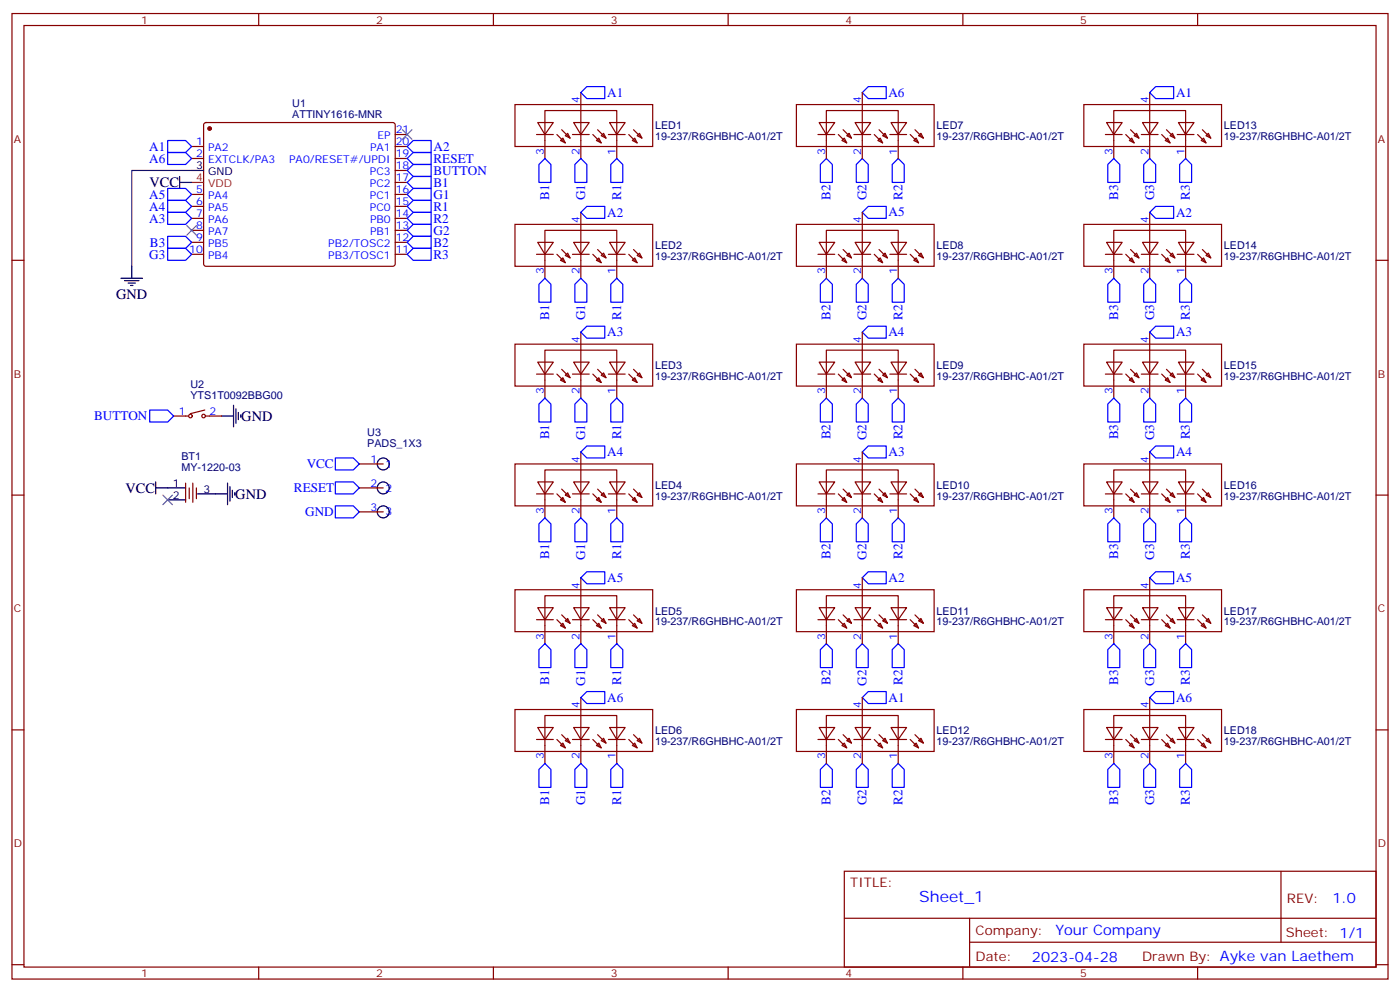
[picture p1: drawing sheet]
<svg xmlns="http://www.w3.org/2000/svg" width="412mm" height="292mm" viewBox="0 0 412 292" stroke-linecap="round" stroke-linejoin="round" font-family="sans-serif">
<g fill="none" stroke="#870000" stroke-width=".35">
<path d="M3.5 4h405.4v284.3h-405.4zM7.1 7.5h398.2v277.3h-398.2zM76.2 4v3.5M145.3 4v3.5M214.5 4v3.5M283.6 4v3.5M352.8 4v3.5M60.2 36.3l.5-.2h55l.5 .2 .2 .5v41.2l-.7 .4h-55.3l-.4-.7v-40.9zM116.4 39.6h3.5M151.7 30.8h40.6v12.3h-40.6zM158 39.6h5M158.4 36.1h4.6l-2.5 3.5z"/>
<path d="M164 39.6l2.5 2.5M165.5 38.2l2.4 2.5M167.2 39.3l.7 1.4-1.4-.7zM168.6 39.6h5M169 36.1h4.6l-2.5 3.5zM171.1 27.3v19.4M174.6 39.6l2.5 2.5M176 38.2l2.5 2.5M177.8 39.3l.7 1.4-1.4-.7zM179.2 39.6h4.9M179.6 36.1h4.5l-2.4 3.5zM185.2 39.6l2.5 2.5"/>
<path d="M186.6 38.2l2.5 2.5M187.7 40l.7-.7 .7 1.4zM234.6 30.8h40.6v12.3h-40.6zM240.9 39.6h5M241.3 36.1h4.6l-2.5 3.5zM246.9 39.6l2.5 2.5M248.4 38.2l2.4 2.5M250.1 39.3l.7 1.4-1.4-.7zM251.5 39.6h5M251.9 36.1h4.6l-2.5 3.5zM254 27.3v19.4M257.5 39.6l2.5 2.5"/>
<path d="M258.9 38.2l2.5 2.5M260 40l.7-.7 .7 1.4zM262.1 39.6h5M262.5 36.1h4.6l-2.5 3.5zM268.1 39.6l2.5 2.5M269.5 38.2l2.5 2.5M270.6 40l.7-.7 .7 1.4zM319.3 30.8h40.5v12.3h-40.5zM325.6 39.6h5M326 36.1h4.6l-2.5 3.5zM331.6 39.6l2.5 2.5M333 38.2l2.5 2.5"/>
<path d="M334.1 40l.7-.7 .7 1.4zM336.2 39.6h4.9M336.5 36.1h4.6l-2.4 3.5zM338.7 27.3v19.4M342.2 39.6l2.5 2.5M343.6 38.2l2.5 2.5M344.7 40l.7-.7 .7 1.4zM346.8 39.6h4.9M347.1 36.1h4.6l-2.5 3.5zM352.8 39.6l2.4 2.5M354.2 38.2l2.5 2.5M355.2 40l.8-.7 .7 1.4z"/>
<path d="M56.4 43.1h3.6M56.4 46.7h3.6M56.4 57.3h3.6M116.4 43.1h3.5M116.4 46.7h3.5M116.4 57.3h3.5M116.4 53.7h3.5M116.4 50.2h3.5M160.5 46.7v-14.1h21.2v14.1M165.1 41.4l.7-.7 .7 1.4zM175.7 41.4l.7-.7 .7 1.4zM186.3 41.4l.7-.7 .7 1.4z"/>
<path d="M243.4 46.7v-14.1h21.2v14.1M248 41.4l.7-.7 .7 1.4zM258.6 41.4l.7-.7 .7 1.4zM269.2 41.4l.7-.7 .7 1.4zM328.1 46.7v-14.1h21.1v14.1M333.4 40.7l.7 1.4-1.4-.7zM343.3 41.4l.7-.7 .7 1.4zM353.8 41.4l.7-.7 .7 1.4zM3.5 76.7h3.6M56.4 60.8h3.6M56.4 64.3h3.6M56.4 67.8h3.6"/>
<path d="M56.4 71.4h3.6M56.4 74.9h3.6M116.4 60.8h3.5M116.4 64.3h3.5M116.4 67.8h3.5M116.4 71.4h3.5M116.4 74.9h3.5M151.7 66.1h40.6v12.3h-40.6zM158 74.9h5M158.4 71.4h4.6l-2.5 3.5zM164 74.9l2.5 2.5M165.1 76.7l.7-.7 .7 1.4z"/>
<path d="M165.5 73.5l2.4 2.5M166.5 75.2l.7-.7 .7 1.5zM168.6 74.9h5M169 71.4h4.6l-2.5 3.5zM171.1 62.5v19.5M174.6 74.9l2.5 2.5M175.7 76.7l.7-.7 .7 1.4zM176 73.5l2.5 2.5M177.1 75.2l.7-.7 .7 1.5zM179.2 74.9h4.9M179.6 71.4h4.5l-2.4 3.5zM185.2 74.9l2.5 2.5"/>
<path d="M186.3 76.7l.7-.7 .7 1.4zM186.6 73.5l2.5 2.5M187.7 75.2l.7-.7 .7 1.5zM234.6 66.1h40.6v12.3h-40.6zM240.9 74.9h5M241.3 71.4h4.6l-2.5 3.5zM246.9 74.9l2.5 2.5M248 76.7l.7-.7 .7 1.4zM248.4 73.5l2.4 2.5M249.4 75.2l.7-.7 .7 1.5zM251.5 74.9h5M251.9 71.4h4.6l-2.5 3.5z"/>
<path d="M254 62.5v19.5M257.5 74.9l2.5 2.5M258.9 73.5l2.5 2.5M259.3 76l.7 1.4-1.4-.7zM260.7 74.5l.7 1.5-1.4-.8zM262.1 74.9h5M262.5 71.4h4.6l-2.5 3.5zM268.1 74.9l2.5 2.5M269.2 76.7l.7-.7 .7 1.4zM269.5 73.5l2.5 2.5M270.6 75.2l.7-.7 .7 1.5zM319.3 66.1h40.5v12.3h-40.5z"/>
<path d="M325.6 74.9h5M326 71.4h4.6l-2.5 3.5zM331.6 74.9l2.5 2.5M332.7 76.7l.7-.7 .7 1.4zM333 73.5l2.5 2.5M334.1 75.2l.7-.7 .7 1.5zM336.2 74.9h4.9M336.5 71.4h4.6l-2.4 3.5zM338.7 62.5v19.5M342.2 74.9l2.5 2.5M343.3 76.7l.7-.7 .7 1.4zM343.6 73.5l2.5 2.5"/>
<path d="M344.7 75.2l.7-.7 .7 1.5zM346.8 74.9h4.9M347.1 71.4h4.6l-2.5 3.5zM352.8 74.9l2.4 2.5M353.8 76.7l.7-.7 .7 1.4zM354.2 73.5l2.5 2.5M356 74.5l.7 1.5-1.5-.8zM405.3 76.7h3.6M160.5 82v-14.2h21.2v14.2M171.1 97.8v19.4M243.4 82v-14.2h21.2v14.2M254 97.8v19.4"/>
<path d="M328.1 82v-14.2h21.1v14.2M338.7 97.8v19.4M151.7 101.4h40.6v12.3h-40.6zM158 110.2h5M158.4 106.6h4.6l-2.5 3.6zM160.5 117.2v-14.1h21.2v14.1M164 110.2l2.5 2.4M165.1 111.9l.7-.7 .7 1.4zM165.5 108.8l2.4 2.4M166.5 110.5l.7-.7 .7 1.4zM168.6 110.2h5M169 106.6h4.6l-2.5 3.6z"/>
<path d="M174.6 110.2l2.5 2.4M175.7 111.9l.7-.7 .7 1.4zM176 108.8l2.5 2.4M177.1 110.5l.7-.7 .7 1.4zM179.2 110.2h4.9M179.6 106.6h4.5l-2.4 3.6zM185.2 110.2l2.5 2.4M186.3 111.9l.7-.7 .7 1.4zM186.6 108.8l2.5 2.4M187.7 110.5l.7-.7 .7 1.4zM234.6 101.4h40.6v12.3h-40.6zM240.9 110.2h5"/>
<path d="M241.3 106.6h4.6l-2.5 3.6zM243.4 117.2v-14.1h21.2v14.1M246.9 110.2l2.5 2.4M248 111.9l.7-.7 .7 1.4zM248.4 108.8l2.4 2.4M249.4 110.5l.7-.7 .7 1.4zM251.5 110.2h5M251.9 106.6h4.6l-2.5 3.6zM257.5 110.2l2.5 2.4M258.6 111.9l.7-.7 .7 1.4zM258.9 108.8l2.5 2.4M260 110.5l.7-.7 .7 1.4z"/>
<path d="M262.1 110.2h5M262.5 106.6h4.6l-2.5 3.6zM268.1 110.2l2.5 2.4M269.2 111.9l.7-.7 .7 1.4zM269.5 108.8l2.5 2.4M270.6 110.5l.7-.7 .7 1.4zM319.3 101.4h40.5v12.3h-40.5zM325.6 110.2h5M326 106.6h4.6l-2.5 3.6zM328.1 117.2v-14.1h21.1v14.1M331.6 110.2l2.5 2.4M333 108.8l2.5 2.4"/>
<path d="M333.4 111.2l.7 1.4-1.4-.7zM334.1 110.5l.7-.7 .7 1.4zM336.2 110.2h4.9M336.5 106.6h4.6l-2.4 3.6zM342.2 110.2l2.5 2.4M343.3 111.9l.7-.7 .7 1.4zM343.6 108.8l2.5 2.4M344.7 110.5l.7-.7 .7 1.4zM346.8 110.2h4.9M347.1 106.6h4.6l-2.5 3.6zM352.8 110.2l2.4 2.4M353.8 111.9l.7-.7 .7 1.4z"/>
<path d="M354.2 108.8l2.5 2.4M355.2 110.5l.8-.7 .7 1.4zM51.2 122.5h4.2M60.3 120.8l-4.2 1M60.7 122.5h4.6M105.8 136.6h7.1M151.7 136.6h40.6v12.4h-40.6zM171.1 133.1v19.4M234.6 136.6h40.6v12.4h-40.6zM254 133.1v19.4M319.3 136.6h40.5v12.4h-40.5zM338.7 133.1v19.4"/>
<path d="M3.5 145.8h3.6M54.7 142.3v5.6M55.7 143.7v3.2M56.8 142.3v5.6M57.9 143.7v3.2M105.8 143.7h7.1M105.8 150.7h7.1M158 145.5h5M158.4 141.9h4.6l-2.5 3.6zM160.5 152.5v-14.1h21.2v14.1M164 145.5l2.5 2.4M165.1 147.2l.7-.7 .7 1.4z"/>
<path d="M165.5 144l2.4 2.5M166.5 145.8l.7-.7 .7 1.4zM168.6 145.5h5M169 141.9h4.6l-2.5 3.6zM174.6 145.5l2.5 2.4M175.7 147.2l.7-.7 .7 1.4zM176 144l2.5 2.5M177.1 145.8l.7-.7 .7 1.4zM179.2 145.5h4.9M179.6 141.9h4.5l-2.4 3.6zM185.2 145.5l2.5 2.4M186.3 147.2l.7-.7 .7 1.4z"/>
<path d="M186.6 144l2.5 2.5M187.7 145.8l.7-.7 .7 1.4zM240.9 145.5h5M241.3 141.9h4.6l-2.5 3.6zM243.4 152.5v-14.1h21.2v14.1M246.9 145.5l2.5 2.4M248 147.2l.7-.7 .7 1.4zM248.4 144l2.4 2.5M249.4 145.8l.7-.7 .7 1.4zM251.5 145.5h5M251.9 141.9h4.6l-2.5 3.6zM257.5 145.5l2.5 2.4"/>
<path d="M258.9 144l2.5 2.5M259.3 146.5l.7 1.4-1.4-.7zM260.7 145.1l.7 1.4-1.4-.7zM262.1 145.5h5M262.5 141.9h4.6l-2.5 3.6zM268.1 145.5l2.5 2.4M269.2 147.2l.7-.7 .7 1.4zM269.5 144l2.5 2.5M270.6 145.8l.7-.7 .7 1.4zM325.6 145.5h5M326 141.9h4.6l-2.5 3.6zM328.1 152.5v-14.1h21.1v14.1"/>
<path d="M331.6 145.5l2.5 2.4M332.7 147.2l.7-.7 .7 1.4zM333 144l2.5 2.5M334.1 145.8l.7-.7 .7 1.4zM336.2 145.5h4.9M336.5 141.9h4.6l-2.4 3.6zM342.2 145.5l2.5 2.4M343.3 147.2l.7-.7 .7 1.4zM343.6 144l2.5 2.5M344.7 145.8l.7-.7 .7 1.4zM346.8 145.5h4.9M347.1 141.9h4.6l-2.5 3.6z"/>
<path d="M352.8 145.5l2.4 2.4M353.8 147.2l.7-.7 .7 1.4zM354.2 144l2.5 2.5M356 145.1l.7 1.4-1.5-.7zM405.3 145.8h3.6M151.7 173.7h40.6v12.3h-40.6zM158.4 179h4.6l-2.5 3.5zM169 179h4.6l-2.5 3.5zM171.1 170.1v19.4M179.6 179h4.5l-2.4 3.5zM234.6 173.7h40.6v12.3h-40.6zM241.3 179h4.6l-2.5 3.5z"/>
<path d="M251.9 179h4.6l-2.5 3.5zM254 170.1v19.4M262.5 179h4.6l-2.5 3.5zM319.3 173.7h40.5v12.3h-40.5zM326 179h4.6l-2.5 3.5zM336.5 179h4.6l-2.4 3.5zM338.7 170.1v19.4M347.1 179h4.6l-2.5 3.5zM158 182.5h5M160.5 189.5v-14.1h21.2v14.1M164 182.5l2.5 2.5M165.1 184.3l.7-.7 .7 1.4z"/>
<path d="M165.5 181.1l2.4 2.5M166.5 182.8l.7-.7 .7 1.5zM168.6 182.5h5M174.6 182.5l2.5 2.5M175.7 184.3l.7-.7 .7 1.4zM176 181.1l2.5 2.5M177.1 182.8l.7-.7 .7 1.5zM179.2 182.5h4.9M185.2 182.5l2.5 2.5M186.3 184.3l.7-.7 .7 1.4zM186.6 181.1l2.5 2.5M187.7 182.8l.7-.7 .7 1.5z"/>
<path d="M240.9 182.5h5M243.4 189.5v-14.1h21.2v14.1M246.9 182.5l2.5 2.5M248 184.3l.7-.7 .7 1.4zM248.4 181.1l2.4 2.5M249.4 182.8l.7-.7 .7 1.5zM251.5 182.5h5M257.5 182.5l2.5 2.5M258.6 184.3l.7-.7 .7 1.4zM258.9 181.1l2.5 2.5M260 182.8l.7-.7 .7 1.5zM262.1 182.5h5"/>
<path d="M268.1 182.5l2.5 2.5M269.2 184.3l.7-.7 .7 1.4zM269.5 181.1l2.5 2.5M270.6 182.8l.7-.7 .7 1.5zM325.6 182.5h5M328.1 189.5v-14.1h21.1v14.1M331.6 182.5l2.5 2.5M332.7 184.3l.7-.7 .7 1.4zM333 181.1l2.5 2.5M334.1 182.8l.7-.7 .7 1.5zM336.2 182.5h4.9M342.2 182.5l2.5 2.5"/>
<path d="M343.3 184.3l.7-.7 .7 1.4zM343.6 181.1l2.5 2.5M344.7 182.8l.7-.7 .7 1.5zM346.8 182.5h4.9M352.8 182.5l2.4 2.5M353.8 184.3l.7-.7 .7 1.4zM354.2 181.1l2.5 2.5M355.2 182.8l.8-.7 .7 1.5zM3.5 214.9h3.6M151.7 209h40.6v12.3h-40.6zM158 217.8h5M158.4 214.2h4.6l-2.5 3.6z"/>
<path d="M164 217.8l2.5 2.4M165.5 216.4l2.4 2.4M165.8 218.8l.7 1.4-1.4-.7zM166.5 218.1l.7-.7 .7 1.4zM168.6 217.8h5M169 214.2h4.6l-2.5 3.6zM171.1 205.4v19.4M174.6 217.8l2.5 2.4M175.7 219.5l.7-.7 .7 1.4zM176 216.4l2.5 2.4M177.1 218.1l.7-.7 .7 1.4zM179.2 217.8h4.9"/>
<path d="M179.6 214.2h4.5l-2.4 3.6zM185.2 217.8l2.5 2.4M186.3 219.5l.7-.7 .7 1.4zM186.6 216.4l2.5 2.4M187.7 218.1l.7-.7 .7 1.4zM234.6 209h40.6v12.3h-40.6zM240.9 217.8h5M241.3 214.2h4.6l-2.5 3.6zM246.9 217.8l2.5 2.4M248 219.5l.7-.7 .7 1.4zM248.4 216.4l2.4 2.4M249.4 218.1l.7-.7 .7 1.4z"/>
<path d="M251.5 217.8h5M251.9 214.2h4.6l-2.5 3.6zM254 205.4v19.4M257.5 217.8l2.5 2.4M258.9 216.4l2.5 2.4M259.3 218.8l.7 1.4-1.4-.7zM260.7 217.4l.7 1.4-1.4-.7zM262.1 217.8h5M262.5 214.2h4.6l-2.5 3.6zM268.1 217.8l2.5 2.4M269.2 219.5l.7-.7 .7 1.4zM269.5 216.4l2.5 2.4"/>
<path d="M270.6 218.1l.7-.7 .7 1.4zM319.3 209h40.5v12.3h-40.5zM325.6 217.8h5M326 214.2h4.6l-2.5 3.6zM331.6 217.8l2.5 2.4M333 216.4l2.5 2.4M333.4 218.8l.7 1.4-1.4-.7zM334.1 218.1l.7-.7 .7 1.4zM336.2 217.8h4.9M336.5 214.2h4.6l-2.4 3.6zM338.7 205.4v19.4M342.2 217.8l2.5 2.4"/>
<path d="M343.3 219.5l.7-.7 .7 1.4zM343.6 216.4l2.5 2.4M344.7 218.1l.7-.7 .7 1.4zM346.8 217.8h4.9M347.1 214.2h4.6l-2.5 3.6zM352.8 217.8l2.4 2.4M353.8 219.5l.7-.7 .7 1.4zM354.2 216.4l2.5 2.4M356 217.4l.7 1.4-1.5-.7zM405.3 214.9h3.6M160.5 224.8v-14.1h21.2v14.1M243.4 224.8v-14.1h21.2v14.1"/>
<path d="M328.1 224.8v-14.1h21.1v14.1M248.7 256.6h156.6v28.2h-156.6zM377.3 256.6v20.9M248.7 270.4h156.5M285.6 277.5h119.6M285.6 270.4v14.1M3.5 284.1h3.6M76.2 284.8v3.5M145.3 284.8v3.5M214.5 284.8v3.5M283.6 284.8v3.5M352.8 284.8v3.5"/>
<path d="M405.3 284.1h3.6"/>
<circle cx="56.1" cy="122.5" r=".53"/>
<circle cx="60" cy="122.5" r=".53"/>
</g>
<circle cx="61.7" cy="37.9" r=".53" fill="#870000" stroke="#870000" stroke-width=".35"/>
<g fill="none" stroke="#000" stroke-width=".35">
<path d="M52.9 53.7h3.5M52.9 52v3.5M56.4 50.2h3.6M38.8 78.4v3.6M35.6 82h6.4M36.7 82.7h4.2M37.7 83.4h2.2M38.5 84.1h.7M68.8 119.3v6.4M65.3 122.5h3.5M69.5 120.4v4.2M70.2 121.5v2.1"/>
<path d="M70.9 122.2v.7M45.9 143.7h8.8M45.9 141.9v3.6M49.4 147.2h5.3M58.2 145.5h8.8M67 142.3v6.3M67.7 143.3v4.3M68.4 144.4v2.1M69.1 145.1v.7"/>
<circle cx="112.9" cy="136.6" r="1.76"/>
<circle cx="112.9" cy="143.7" r="1.76"/>
<circle cx="112.9" cy="150.7" r="1.76"/>
</g>
<path d="M56.4 53.7h3.6" fill="none" stroke="#f00" stroke-width=".35"/>
<path d="M56.4 50.2h-17.6v28.2" fill="none" stroke="#008700" stroke-width=".35"/>
<g fill="none" stroke="#00f" stroke-width=".35">
<path d="M171.1 27.3l1.8-1.8h5.3v3.5h-5.3zM254 27.3l1.8-1.8h5.3v3.5h-5.3zM338.7 27.3l1.7-1.8h5.3v3.5h-5.3zM49.4 41.4h5.3l1.7 1.7-1.7 1.8h-5.3zM49.4 44.9h5.3l1.7 1.8-1.7 1.7h-5.3zM49.4 55.5h5.3l1.7 1.8-1.7 1.7h-5.3zM49.4 59h5.3l1.7 1.8-1.7 1.7h-5.3zM119.9 43.1l1.8-1.7h5.3v3.5h-5.3zM119.9 57.3l1.8-1.8h5.3v3.5h-5.3zM119.9 53.7l1.8-1.7h5.3v3.5h-5.3zM119.9 50.2l1.8-1.8h5.3v3.6h-5.3zM119.9 46.7l1.8-1.8h5.3v3.5h-5.3z"/>
<path d="M160.5 46.7l1.8 1.7v5.3h-3.6v-5.3zM171.1 46.7l1.8 1.7v5.3h-3.6v-5.3zM181.7 46.7l1.7 1.7v5.3h-3.5v-5.3zM243.4 46.7l1.8 1.7v5.3h-3.5v-5.3zM254 46.7l1.8 1.7v5.3h-3.6v-5.3zM264.6 46.7l1.7 1.7v5.3h-3.5v-5.3zM328.1 46.7l1.7 1.7v5.3h-3.5v-5.3zM338.7 46.7l1.7 1.7v5.3h-3.5v-5.3zM349.2 46.7l1.8 1.7v5.3h-3.5v-5.3zM49.4 62.5h5.3l1.7 1.8-1.7 1.8h-5.3zM49.4 73.1h5.3l1.7 1.8-1.7 1.8h-5.3zM49.4 69.6h5.3l1.7 1.8-1.7 1.7h-5.3z"/>
<path d="M119.9 67.8l1.8-1.7h5.3v3.5h-5.3zM119.9 71.4l1.8-1.8h5.3v3.5h-5.3zM119.9 74.9l1.8-1.8h5.3v3.6h-5.3zM119.9 60.8l1.8-1.8h5.3v3.5h-5.3zM121.7 62.5h5.3v3.6h-5.3l-1.8-1.8zM171.1 62.5l1.8-1.7h5.3v3.5h-5.3zM254 62.5l1.8-1.7h5.3v3.5h-5.3zM338.7 62.5l1.7-1.7h5.3v3.5h-5.3zM158.7 83.7l1.8-1.7 1.8 1.7v5.3h-3.6zM171.1 82l1.8 1.7v5.3h-3.6v-5.3zM172.9 96.1h5.3v3.5h-5.3l-1.8-1.8zM181.7 82l1.7 1.7v5.3h-3.5v-5.3z"/>
<path d="M241.7 83.7l1.7-1.7 1.8 1.7v5.3h-3.5zM254 82l1.8 1.7v5.3h-3.6v-5.3zM254 97.8l1.8-1.7h5.3v3.5h-5.3zM262.8 83.7l1.8-1.7 1.7 1.7v5.3h-3.5zM326.3 83.7l1.8-1.7 1.7 1.7v5.3h-3.5zM338.7 97.8l1.7-1.7h5.3v3.5h-5.3zM338.7 82l1.7 1.7v5.3h-3.5v-5.3zM349.2 82l1.8 1.7v5.3h-3.5v-5.3zM158.7 119l1.8-1.8 1.8 1.8v5.3h-3.6zM171.1 117.2l1.8 1.8v5.3h-3.6v-5.3zM181.7 117.2l1.7 1.8v5.3h-3.5v-5.3zM243.4 117.2l1.8 1.8v5.3h-3.5v-5.3z"/>
<path d="M254 117.2l1.8 1.8v5.3h-3.6v-5.3zM264.6 117.2l1.7 1.8v5.3h-3.5v-5.3zM328.1 117.2l1.7 1.8v5.3h-3.5v-5.3zM338.7 117.2l1.7 1.8v5.3h-3.5v-5.3zM349.2 117.2l1.8 1.8v5.3h-3.5v-5.3zM44.1 120.8h5.3l1.8 1.7-1.8 1.8h-5.3zM98.8 134.9h5.3l1.7 1.7-1.7 1.8h-5.3zM171.1 133.1l1.8-1.8h5.3v3.6h-5.3zM254 133.1l1.8-1.8h5.3v3.6h-5.3zM338.7 133.1l1.7-1.8h5.3v3.6h-5.3zM98.8 141.9h5.3l1.7 1.8-1.7 1.8h-5.3zM98.8 149h5.3l1.7 1.7-1.7 1.8h-5.3z"/>
<path d="M160.5 152.5l1.8 1.8v5.3h-3.6v-5.3zM171.1 152.5l1.8 1.8v5.3h-3.6v-5.3zM181.7 152.5l1.7 1.8v5.3h-3.5v-5.3zM241.7 154.3l1.7-1.8 1.8 1.8v5.3h-3.5zM254 152.5l1.8 1.8v5.3h-3.6v-5.3zM262.8 154.3l1.8-1.8 1.7 1.8v5.3h-3.5zM326.3 154.3l1.8-1.8 1.7 1.8v5.3h-3.5zM338.7 152.5l1.7 1.8v5.3h-3.5v-5.3zM349.2 152.5l1.8 1.8v5.3h-3.5v-5.3zM171.1 170.1l1.8-1.7h5.3v3.5h-5.3zM254 170.1l1.8-1.7h5.3v3.5h-5.3zM338.7 170.1l1.7-1.7h5.3v3.5h-5.3z"/>
<path d="M160.5 189.5l1.8 1.8v5.3h-3.6v-5.3zM171.1 189.5l1.8 1.8v5.3h-3.6v-5.3zM181.7 189.5l1.7 1.8v5.3h-3.5v-5.3zM241.7 191.3l1.7-1.8 1.8 1.8v5.3h-3.5zM254 189.5l1.8 1.8v5.3h-3.6v-5.3zM264.6 189.5l1.7 1.8v5.3h-3.5v-5.3zM328.1 189.5l1.7 1.8v5.3h-3.5v-5.3zM338.7 189.5l1.7 1.8v5.3h-3.5v-5.3zM349.2 189.5l1.8 1.8v5.3h-3.5v-5.3zM171.1 205.4l1.8-1.7h5.3v3.5h-5.3zM254 205.4l1.8-1.7h5.3v3.5h-5.3zM338.7 205.4l1.7-1.7h5.3v3.5h-5.3z"/>
<path d="M160.5 224.8l1.8 1.8v5.3h-3.6v-5.3zM171.1 224.8l1.8 1.8v5.3h-3.6v-5.3zM181.7 224.8l1.7 1.8v5.3h-3.5v-5.3zM241.7 226.6l1.7-1.8 1.8 1.8v5.3h-3.5zM254 224.8l1.8 1.8v5.3h-3.6v-5.3zM262.8 226.6l1.8-1.8 1.7 1.8v5.3h-3.5zM328.1 224.8l1.7 1.8v5.3h-3.5v-5.3zM338.7 224.8l1.7 1.8v5.3h-3.5v-5.3zM349.2 224.8l1.8 1.8v5.3h-3.5v-5.3z"/>
</g>
<path d="M118.5 38.2l2.9 2.8M121.4 38.2l-2.9 2.8M55 66.4l2.9 2.9M57.9 66.4l-2.9 2.9M48 145.8l2.8 2.8M50.8 145.8l-2.8 2.8" fill="none" stroke="#3c3" stroke-width=".35"/>
<text font-size="4.6" fill="#00f" x="270.8" y="265.6">Sheet_1</text>
<g font-size="4.2">
<text x="44" y="55.2">VCC</text>
<text x="34.2" y="88">GND</text>
<text x="71.1" y="124">GND</text>
<text x="37" y="145.1">VCC</text>
<text x="69.3" y="146.9">GND</text>
</g>
<g font-size="4.2" fill="#00f">
<text x="392.5" y="265.8">1.0</text>
<text x="310.9" y="275.4">Your Company</text>
<text x="304" y="283.2">2023-04-28</text>
</g>
<g font-size="3.9" fill="#00f">
<text x="178.9" y="28.6">A1</text>
<text x="261.7" y="28.5">A6</text>
<text x="346.4" y="28.6">A1</text>
<text x="43.9" y="44.4">A1</text>
<text x="43.9" y="47.9">A6</text>
<text x="127.7" y="44.5">A2</text>
<text x="127.7" y="47.9">RESET</text>
<text x="127.7" y="51.5">BUTTON</text>
<text x="43.9" y="58.5">A5</text>
<text x="127.7" y="58.6">G1</text>
<text x="127.7" y="55">B1</text>
<text x="161.8" y="58.8" transform="rotate(-90 161.8 58.8)">B1</text>
<text x="172.4" y="59" transform="rotate(-90 172.4 59)">G1</text>
<text x="183" y="58.8" transform="rotate(-90 183 58.8)">R1</text>
<text x="244.7" y="58.8" transform="rotate(-90 244.7 58.8)">B2</text>
<text x="255.3" y="59" transform="rotate(-90 255.3 59)">G2</text>
<text x="265.9" y="58.8" transform="rotate(-90 265.9 58.8)">R2</text>
<text x="329.4" y="58.8" transform="rotate(-90 329.4 58.8)">B3</text>
<text x="339.9" y="59" transform="rotate(-90 339.9 59)">G3</text>
<text x="350.5" y="58.8" transform="rotate(-90 350.5 58.8)">R3</text>
<text x="43.9" y="62.1">A4</text>
<text x="43.9" y="65.6">A3</text>
<text x="127.7" y="65.6">R2</text>
<text x="127.7" y="62.1">R1</text>
<text x="178.9" y="63.8">A2</text>
<text x="261.8" y="63.7">A5</text>
<text x="346.4" y="63.8">A2</text>
<text x="127.7" y="69.2">G2</text>
<text x="43.9" y="76.2">G3</text>
<text x="44.2" y="72.7">B3</text>
<text x="127.7" y="72.7">B2</text>
<text x="127.7" y="76.2">R3</text>
<text x="161.8" y="94.1" transform="rotate(-90 161.8 94.1)">B1</text>
<text x="172.4" y="94.3" transform="rotate(-90 172.4 94.3)">G1</text>
<text x="183" y="94.1" transform="rotate(-90 183 94.1)">R1</text>
<text x="244.7" y="94.1" transform="rotate(-90 244.7 94.1)">B2</text>
<text x="255.3" y="94.3" transform="rotate(-90 255.3 94.3)">G2</text>
<text x="265.9" y="94.1" transform="rotate(-90 265.9 94.1)">R2</text>
<text x="329.4" y="94.1" transform="rotate(-90 329.4 94.1)">B3</text>
<text x="339.9" y="94.3" transform="rotate(-90 339.9 94.3)">G3</text>
<text x="350.5" y="94.1" transform="rotate(-90 350.5 94.1)">R3</text>
<text x="178.9" y="99.1">A3</text>
<text x="261.7" y="99">A4</text>
<text x="346.4" y="99.1">A3</text>
<text x="27.7" y="123.8">BUTTON</text>
<text x="161.8" y="129.4" transform="rotate(-90 161.8 129.4)">B1</text>
<text x="172.4" y="129.6" transform="rotate(-90 172.4 129.6)">G1</text>
<text x="183" y="129.4" transform="rotate(-90 183 129.4)">R1</text>
<text x="244.7" y="129.4" transform="rotate(-90 244.7 129.4)">B2</text>
<text x="255.3" y="129.6" transform="rotate(-90 255.3 129.6)">G2</text>
<text x="265.9" y="129.4" transform="rotate(-90 265.9 129.4)">R2</text>
<text x="329.4" y="129.4" transform="rotate(-90 329.4 129.4)">B3</text>
<text x="339.9" y="129.6" transform="rotate(-90 339.9 129.6)">G3</text>
<text x="350.5" y="129.4" transform="rotate(-90 350.5 129.4)">R3</text>
<text x="90.3" y="137.9">VCC</text>
<text x="178.9" y="134.3">A4</text>
<text x="261.8" y="134.3">A3</text>
<text x="346.4" y="134.3">A4</text>
<text x="86.6" y="145">RESET</text>
<text x="89.9" y="152">GND</text>
<text x="161.8" y="164.7" transform="rotate(-90 161.8 164.7)">B1</text>
<text x="172.4" y="164.9" transform="rotate(-90 172.4 164.9)">G1</text>
<text x="183" y="164.7" transform="rotate(-90 183 164.7)">R1</text>
<text x="244.7" y="164.7" transform="rotate(-90 244.7 164.7)">B2</text>
<text x="255.3" y="164.9" transform="rotate(-90 255.3 164.9)">G2</text>
<text x="265.9" y="164.7" transform="rotate(-90 265.9 164.7)">R2</text>
<text x="329.4" y="164.7" transform="rotate(-90 329.4 164.7)">B3</text>
<text x="339.9" y="164.9" transform="rotate(-90 339.9 164.9)">G3</text>
<text x="350.5" y="164.7" transform="rotate(-90 350.5 164.7)">R3</text>
<text x="178.9" y="171.4">A5</text>
<text x="261.8" y="171.3">A2</text>
<text x="346.4" y="171.4">A5</text>
<text x="161.8" y="201.7" transform="rotate(-90 161.8 201.7)">B1</text>
<text x="172.4" y="201.9" transform="rotate(-90 172.4 201.9)">G1</text>
<text x="183" y="201.7" transform="rotate(-90 183 201.7)">R1</text>
<text x="244.7" y="201.7" transform="rotate(-90 244.7 201.7)">B2</text>
<text x="255.3" y="201.9" transform="rotate(-90 255.3 201.9)">G2</text>
<text x="265.9" y="201.7" transform="rotate(-90 265.9 201.7)">R2</text>
<text x="329.4" y="201.7" transform="rotate(-90 329.4 201.7)">B3</text>
<text x="339.9" y="201.9" transform="rotate(-90 339.9 201.9)">G3</text>
<text x="350.5" y="201.7" transform="rotate(-90 350.5 201.7)">R3</text>
<text x="178.9" y="206.7">A6</text>
<text x="261.8" y="206.6">A1</text>
<text x="346.4" y="206.7">A6</text>
<text x="161.8" y="237" transform="rotate(-90 161.8 237)">B1</text>
<text x="172.4" y="237.2" transform="rotate(-90 172.4 237.2)">G1</text>
<text x="183" y="237" transform="rotate(-90 183 237)">R1</text>
<text x="244.7" y="237" transform="rotate(-90 244.7 237)">B2</text>
<text x="255.3" y="237.2" transform="rotate(-90 255.3 237.2)">G2</text>
<text x="265.9" y="237" transform="rotate(-90 265.9 237)">R2</text>
<text x="329.4" y="237" transform="rotate(-90 329.4 237)">B3</text>
<text x="339.9" y="237.2" transform="rotate(-90 339.9 237.2)">G3</text>
<text x="350.5" y="237" transform="rotate(-90 350.5 237)">R3</text>
</g>
<g font-size="3.9" fill="#800">
<text x="250.5" y="261.2">TITLE:</text>
<text x="379.1" y="265.8">REV:</text>
<text x="287.4" y="275.4">Company:</text>
<text x="378.7" y="276">Sheet: 1/1</text>
<text x="287.4" y="283">Date:</text>
<text x="336.4" y="283.1">Drawn By: Ayke van Laethem</text>
</g>
<g font-size="3.2" fill="#800">
<text x="41.6" y="7">1</text>
<text x="110.8" y="7">2</text>
<text x="179.9" y="7">3</text>
<text x="249.1" y="7">4</text>
<text x="318.2" y="7">5</text>
<text x="4.1" y="42.1">A</text>
<text x="405.9" y="42.1">A</text>
<text x="4.1" y="111.2">B</text>
<text x="405.9" y="111.2">B</text>
<text x="4.1" y="180.4">C</text>
<text x="405.9" y="180.4">C</text>
<text x="4.1" y="249.5">D</text>
<text x="405.9" y="249.5">D</text>
<text x="41.6" y="287.8">1</text>
<text x="110.8" y="287.8">2</text>
<text x="179.9" y="287.8">3</text>
<text x="249.1" y="287.8">4</text>
<text x="318.2" y="287.8">5</text>
</g>
<g font-size="3.2" fill="#000080">
<text x="86.1" y="34.7">ATTINY1616-MNR</text>
<text x="86.1" y="31.5">U1</text>
<text x="193" y="41.3">19-237/R6GHBHC-A01/2T</text>
<text x="193" y="38.1">LED1</text>
<text x="275.9" y="41.3">19-237/R6GHBHC-A01/2T</text>
<text x="275.9" y="38.1">LED7</text>
<text x="360.5" y="41.3">19-237/R6GHBHC-A01/2T</text>
<text x="360.5" y="38.1">LED13</text>
<text x="193" y="76.6">19-237/R6GHBHC-A01/2T</text>
<text x="193" y="73.4">LED2</text>
<text x="275.9" y="76.6">19-237/R6GHBHC-A01/2T</text>
<text x="275.9" y="73.4">LED8</text>
<text x="360.5" y="76.6">19-237/R6GHBHC-A01/2T</text>
<text x="360.5" y="73.4">LED14</text>
<text x="193" y="111.8">19-237/R6GHBHC-A01/2T</text>
<text x="193" y="108.7">LED3</text>
<text x="275.9" y="111.8">19-237/R6GHBHC-A01/2T</text>
<text x="275.9" y="108.7">LED9</text>
<text x="360.5" y="111.8">19-237/R6GHBHC-A01/2T</text>
<text x="360.5" y="108.7">LED15</text>
<text x="56.1" y="117.6">YTS1T0092BBG00</text>
<text x="56.1" y="114.4">U2</text>
<text x="108.2" y="131.7">PADS_1X3</text>
<text x="108.2" y="128.5">U3</text>
<text x="53.4" y="135.3">BT1</text>
<text x="53.4" y="138.7">MY-1220-03</text>
<text x="193" y="144">LED4</text>
<text x="275.9" y="144">LED10</text>
<text x="360.5" y="144">LED16</text>
<text x="193" y="147.1">19-237/R6GHBHC-A01/2T</text>
<text x="275.9" y="147.1">19-237/R6GHBHC-A01/2T</text>
<text x="360.5" y="147.1">19-237/R6GHBHC-A01/2T</text>
<text x="193" y="184.2">19-237/R6GHBHC-A01/2T</text>
<text x="193" y="181">LED5</text>
<text x="275.9" y="184.2">19-237/R6GHBHC-A01/2T</text>
<text x="275.9" y="181">LED11</text>
<text x="360.5" y="184.2">19-237/R6GHBHC-A01/2T</text>
<text x="360.5" y="181">LED17</text>
<text x="193" y="219.4">19-237/R6GHBHC-A01/2T</text>
<text x="193" y="216.3">LED6</text>
<text x="275.9" y="219.4">19-237/R6GHBHC-A01/2T</text>
<text x="275.9" y="216.3">LED12</text>
<text x="360.5" y="219.4">19-237/R6GHBHC-A01/2T</text>
<text x="360.5" y="216.3">LED18</text>
</g>
<g font-size="3.2" fill="#00f">
<text x="170.7" y="30.4" transform="rotate(-90 170.7 30.4)">4</text>
<text x="253.6" y="30.4" transform="rotate(-90 253.6 30.4)">4</text>
<text x="338.3" y="30.4" transform="rotate(-90 338.3 30.4)">4</text>
<text x="111.2" y="41">EP</text>
<text x="116.6" y="39.3">21</text>
<text x="57.8" y="42.8">1</text>
<text x="57.8" y="46.3">2</text>
<text x="61.3" y="44.6">PA2</text>
<text x="109" y="44.6">PA1</text>
<text x="116.6" y="46.3">19</text>
<text x="116.6" y="42.8">20</text>
<text x="160.2" y="45.5" transform="rotate(-90 160.2 45.5)">3</text>
<text x="170.7" y="45.5" transform="rotate(-90 170.7 45.5)">2</text>
<text x="181.3" y="45.5" transform="rotate(-90 181.3 45.5)">1</text>
<text x="243.1" y="45.5" transform="rotate(-90 243.1 45.5)">3</text>
<text x="253.6" y="45.5" transform="rotate(-90 253.6 45.5)">2</text>
<text x="264.2" y="45.5" transform="rotate(-90 264.2 45.5)">1</text>
<text x="327.7" y="45.5" transform="rotate(-90 327.7 45.5)">3</text>
<text x="338.3" y="45.5" transform="rotate(-90 338.3 45.5)">2</text>
<text x="348.9" y="45.5" transform="rotate(-90 348.9 45.5)">1</text>
<text x="61.3" y="48.1">EXTCLK/PA3</text>
<text x="85.2" y="48.1">PA0/RESET#/UPDI</text>
<text x="109" y="51.6">PC3</text>
<text x="116.6" y="53.4">17</text>
<text x="116.6" y="49.8">18</text>
<text x="57.8" y="56.9">5</text>
<text x="61.3" y="58.7">PA4</text>
<text x="109" y="58.7">PC1</text>
<text x="109" y="55.1">PC2</text>
<text x="116.6" y="56.9">16</text>
<text x="57.8" y="60.4">6</text>
<text x="57.8" y="64">7</text>
<text x="61.3" y="62.2">PA5</text>
<text x="61.3" y="65.7">PA6</text>
<text x="109" y="62.2">PC0</text>
<text x="109" y="65.7">PB0</text>
<text x="116.6" y="64">14</text>
<text x="116.6" y="60.4">15</text>
<text x="170.7" y="65.7" transform="rotate(-90 170.7 65.7)">4</text>
<text x="253.6" y="65.7" transform="rotate(-90 253.6 65.7)">4</text>
<text x="338.3" y="65.7" transform="rotate(-90 338.3 65.7)">4</text>
<text x="57.8" y="67.5">8</text>
<text x="57.8" y="71">9</text>
<text x="61.3" y="69.3">PA7</text>
<text x="109" y="69.3">PB1</text>
<text x="116.6" y="71">12</text>
<text x="116.6" y="67.5">13</text>
<text x="55.8" y="74.5">10</text>
<text x="61.3" y="72.8">PB5</text>
<text x="61.3" y="76.3">PB4</text>
<text x="96.7" y="76.3">PB3/TOSC1</text>
<text x="96.7" y="72.8">PB2/TOSC2</text>
<text x="116.6" y="74.5">11</text>
<text x="160.2" y="80.8" transform="rotate(-90 160.2 80.8)">3</text>
<text x="170.7" y="80.8" transform="rotate(-90 170.7 80.8)">2</text>
<text x="181.3" y="80.8" transform="rotate(-90 181.3 80.8)">1</text>
<text x="243.1" y="80.8" transform="rotate(-90 243.1 80.8)">3</text>
<text x="253.6" y="80.8" transform="rotate(-90 253.6 80.8)">2</text>
<text x="264.2" y="80.8" transform="rotate(-90 264.2 80.8)">1</text>
<text x="327.7" y="80.8" transform="rotate(-90 327.7 80.8)">3</text>
<text x="338.3" y="80.8" transform="rotate(-90 338.3 80.8)">2</text>
<text x="348.9" y="80.8" transform="rotate(-90 348.9 80.8)">1</text>
<text x="170.7" y="101" transform="rotate(-90 170.7 101)">4</text>
<text x="253.6" y="101" transform="rotate(-90 253.6 101)">4</text>
<text x="338.3" y="101" transform="rotate(-90 338.3 101)">4</text>
<text x="160.2" y="116.1" transform="rotate(-90 160.2 116.1)">3</text>
<text x="170.7" y="116.1" transform="rotate(-90 170.7 116.1)">2</text>
<text x="181.3" y="116.1" transform="rotate(-90 181.3 116.1)">1</text>
<text x="243.1" y="116.1" transform="rotate(-90 243.1 116.1)">3</text>
<text x="253.6" y="116.1" transform="rotate(-90 253.6 116.1)">2</text>
<text x="264.2" y="116.1" transform="rotate(-90 264.2 116.1)">1</text>
<text x="327.7" y="116.1" transform="rotate(-90 327.7 116.1)">3</text>
<text x="338.3" y="116.1" transform="rotate(-90 338.3 116.1)">2</text>
<text x="348.9" y="116.1" transform="rotate(-90 348.9 116.1)">1</text>
<text x="52.7" y="122.2">1</text>
<text x="61.7" y="122.2">2</text>
<text x="109.1" y="136.3">1</text>
<text x="113.6" y="137.7">1</text>
<text x="170.7" y="136.3" transform="rotate(-90 170.7 136.3)">4</text>
<text x="253.6" y="136.3" transform="rotate(-90 253.6 136.3)">4</text>
<text x="338.3" y="136.3" transform="rotate(-90 338.3 136.3)">4</text>
<text x="109.1" y="143.3">2</text>
<text x="113.6" y="144.7">2</text>
<text x="109.1" y="150.4">3</text>
<text x="113.6" y="151.8">3</text>
<text x="160.2" y="151.3" transform="rotate(-90 160.2 151.3)">3</text>
<text x="170.7" y="151.3" transform="rotate(-90 170.7 151.3)">2</text>
<text x="181.3" y="151.3" transform="rotate(-90 181.3 151.3)">1</text>
<text x="243.1" y="151.3" transform="rotate(-90 243.1 151.3)">3</text>
<text x="253.6" y="151.3" transform="rotate(-90 253.6 151.3)">2</text>
<text x="264.2" y="151.3" transform="rotate(-90 264.2 151.3)">1</text>
<text x="327.7" y="151.3" transform="rotate(-90 327.7 151.3)">3</text>
<text x="338.3" y="151.3" transform="rotate(-90 338.3 151.3)">2</text>
<text x="348.9" y="151.3" transform="rotate(-90 348.9 151.3)">1</text>
<text x="170.7" y="173.3" transform="rotate(-90 170.7 173.3)">4</text>
<text x="253.6" y="173.3" transform="rotate(-90 253.6 173.3)">4</text>
<text x="338.3" y="173.3" transform="rotate(-90 338.3 173.3)">4</text>
<text x="160.2" y="188.4" transform="rotate(-90 160.2 188.4)">3</text>
<text x="170.7" y="188.4" transform="rotate(-90 170.7 188.4)">2</text>
<text x="181.3" y="188.4" transform="rotate(-90 181.3 188.4)">1</text>
<text x="243.1" y="188.4" transform="rotate(-90 243.1 188.4)">3</text>
<text x="253.6" y="188.4" transform="rotate(-90 253.6 188.4)">2</text>
<text x="264.2" y="188.4" transform="rotate(-90 264.2 188.4)">1</text>
<text x="327.7" y="188.4" transform="rotate(-90 327.7 188.4)">3</text>
<text x="338.3" y="188.4" transform="rotate(-90 338.3 188.4)">2</text>
<text x="348.9" y="188.4" transform="rotate(-90 348.9 188.4)">1</text>
<text x="170.7" y="208.6" transform="rotate(-90 170.7 208.6)">4</text>
<text x="253.6" y="208.6" transform="rotate(-90 253.6 208.6)">4</text>
<text x="338.3" y="208.6" transform="rotate(-90 338.3 208.6)">4</text>
<text x="160.2" y="223.7" transform="rotate(-90 160.2 223.7)">3</text>
<text x="170.7" y="223.7" transform="rotate(-90 170.7 223.7)">2</text>
<text x="181.3" y="223.7" transform="rotate(-90 181.3 223.7)">1</text>
<text x="243.1" y="223.7" transform="rotate(-90 243.1 223.7)">3</text>
<text x="253.6" y="223.7" transform="rotate(-90 253.6 223.7)">2</text>
<text x="264.2" y="223.7" transform="rotate(-90 264.2 223.7)">1</text>
<text x="327.7" y="223.7" transform="rotate(-90 327.7 223.7)">3</text>
<text x="338.3" y="223.7" transform="rotate(-90 338.3 223.7)">2</text>
<text x="348.9" y="223.7" transform="rotate(-90 348.9 223.7)">1</text>
</g>
<g font-size="3.2">
<text x="57.8" y="49.8">3</text>
<text x="61.3" y="51.6">GND</text>
<text x="50.9" y="143.3">1</text>
<text x="50.9" y="146.9">2</text>
<text x="60" y="145.1">3</text>
</g>
<g font-size="3.2" fill="#f00">
<text x="57.8" y="53.4">4</text>
<text x="61.3" y="55.1">VDD</text>
</g>
</svg>
